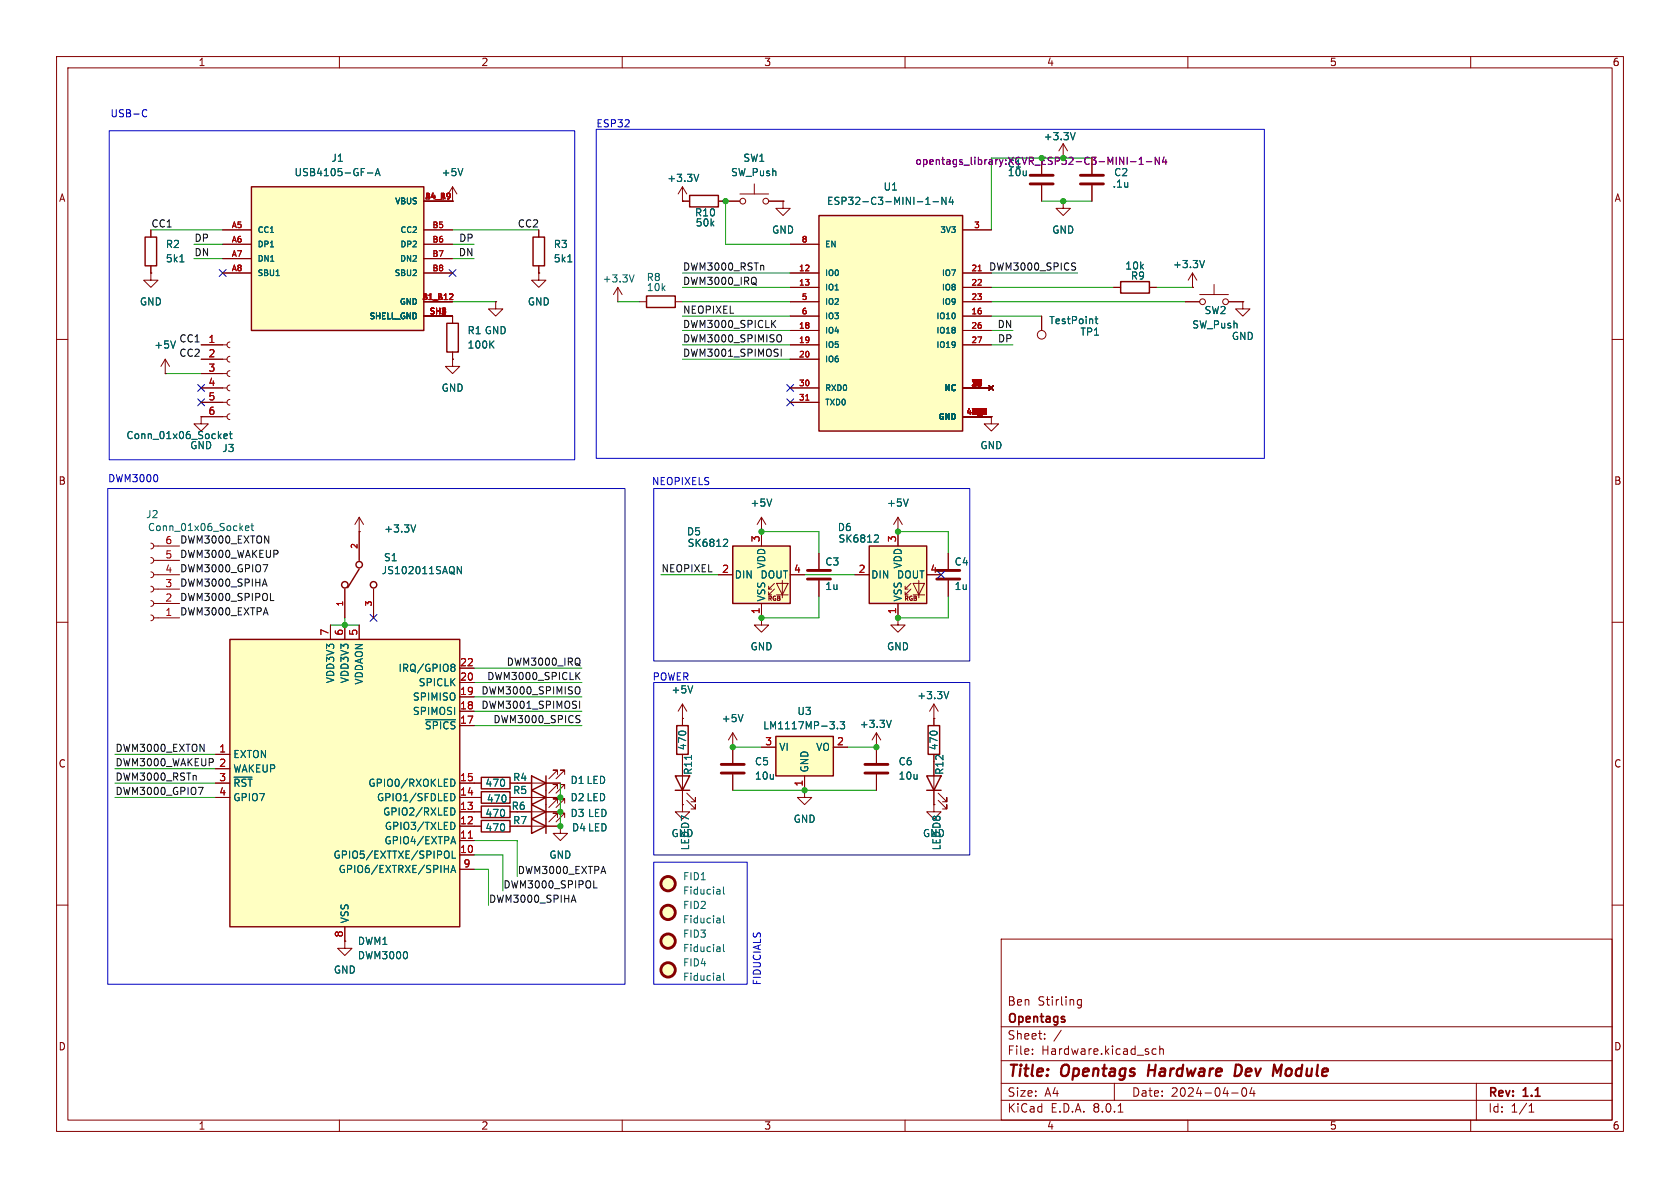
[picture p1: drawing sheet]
<svg xmlns="http://www.w3.org/2000/svg" width="297mm" height="210mm" viewBox="0 0 297 210" stroke-linecap="round" stroke-linejoin="round" font-family="sans-serif">
<g fill="none" stroke="#840000" stroke-width=".18">
<path d="M10 10h277v190h-277zM12 12h273v186h-273zM60 10v2M110 10v2M160 10v2M210 10v2M260 10v2M193 27.9v2.8M193 32.8v2.8M10 60h2M26.7 48.3v1.2h1.2l-1.2 1.3-1.3-1.3h1.3M26.7 48.3h.1"/>
<path d="M184.1 55.9v2.5M196.8 50.8h1.3M203.2 50.8h1.3M210.8 50.8h.1M210.8 48.3l-.7 1.2M210.8 48.3v2.5M210.8 48.3l.8 1.2M219.7 53.3v1.3h1.3l-1.3 1.3-1.3-1.3h1.3M219.7 53.3h.1M285 60h2M10 110h2M285 110h2"/>
<path d="M91.4 138.4h7.7M98.6 136.9v-.8h-.8h.8l-1.6 1.6M98.6 139.4v-.7h-.8h.8l-1.6 1.5M99.8 136.9v-.8h-.7h.7l-1.5 1.6M99.8 139.4v-.7h-.7h.7l-1.5 1.5M120.6 127v1.3M120.6 133.4v1.2M120.6 137.2v5M129.5 132.1v2.8M129.5 136.9v2.8M10 160h2M91.4 143.5h7.7"/>
<path d="M91.4 141h7.7M91.4 146.1h7.7M98.6 142v-.8h-.8h.8l-1.6 1.5M98.6 144.5v-.7h-.8h.8l-1.6 1.5M99.8 142v-.8h-.7h.7l-1.5 1.5M99.8 144.5v-.7h-.7h.7l-1.5 1.5M121.4 141.5l1.5 1.5v-.8v.8h-.7M121.4 140.2l1.5 1.5v-.7v.7h-.7M285 160h2M177 166h108v32h-108zM191.2 176.7v1.2l-.3 .3-.4-.1M191.2 176.8l-.5-.1-.2 .3v.4l.1 .2h.6"/>
<path d="M60 198v2M110 198v2M160 198v2M177 194.5h108M177 191.5h108M177 187.5h108M177 181.5h108M182.5 186.3v.1M182.5 185.5v.1M184.7 183.6v.1M184.7 182.8v.1M187.6 182.1l-1.3 2"/>
<path d="M197 191.5v3M197.7 196.6h.8M204.4 185.5l-.4-.1-.3 .3v.4l.1 .2h.6M205 185.5l.2-.1 .4 .1 .1 .9M205 184.9v1.5M210 198v2M217.7 193.2h1.2M219.7 192.4l.2-.1a.81 .81 0 0 1 .6 .6 .81 .81 0 0 1-.3 .8l-.2 .1a.81 .81 0 0 1-.3-1.4zM221.3 192.2l-.3 1.1h.9M221.7 192.8v1M260 198v2M261 191.5v6.5"/>
<path d="M270.3 196.6h.9M270.3 195.5l.4-.4v1.5"/>
<circle cx="184.1" cy="59.2" r=".76"/>
</g>
<path d="M203.2 188.2l-.3 2M219.3 188.3l-.8-.1-.2 2h.4l.5-.3M225.8 189.6l.8-1.4-.3 2" fill="none" stroke="#840000" stroke-width=".4"/>
<path d="M193.6 56.4h.5M193.8 56v1l.3 .2M212.9 46l-.4 1.3M122.2 133.5v.8" fill="none" stroke="#006464" stroke-width=".18"/>
<path d="M198.1 49.8h5.1v2h-5.1zM94 137.2l2.5 1.2-2.5 1.3zM94 139.7l2.5 1.3-2.5 1.2zM96.5 137.2v10.1M119.4 137.2h2.5l-1.3 2.5zM119.4 139.7h2.5M119.6 128.3h2.1v5.1h-2.1zM94 142.2l2.5 1.3-2.5 1.3zM94 144.8l2.5 1.3-2.5 1.2z" fill="none" stroke="#840000" stroke-width=".25"/>
<path d="M191 32.5h4.1M191 31h4.1M127.5 136.7h4.1M127.5 135.1h4.1" fill="none" stroke="#840000" stroke-width=".51"/>
<path d="M144.8 38.1h25.4v38.1h-25.4z" fill="#ffffc2"/>
<path d="M121.9 34.5h5.1v2.1h-5.1zM144.8 38.1h25.4v38.1h-25.4zM114.3 52.3h5.1v2.1h-5.1zM85.1 137.4h5.1v2h-5.1zM85.1 140h5.1v2h-5.1zM163.8 137.2h2.6l-1.3 2.5zM163.8 139.7h2.6M164.1 128.3h2v5.1h-2zM85.1 142.5h5.1v2h-5.1z" fill="none" stroke="#840000" stroke-width=".25"/>
<g fill="none" stroke="#840000" stroke-width=".18">
<path d="M120.6 35.6h.1M120.6 35.6h1.3M120.6 33l-.7 1.3M120.6 33v2.6M120.6 33l.8 1.3M127 35.6h3.8M130.8 34.3h5.1M133.3 32.5v1.8M135.9 35.6h2.5M188 25.4l-.8 1.3M188 25.4v2.5M188 25.4l.7 1.3"/>
<path d="M109.2 53.3h.1M109.2 50.8l-.7 1.3M109.2 50.8v2.5M109.2 50.8l.8 1.3M113 53.3h1.3M119.4 53.3h1.2M139.7 48.3h5.1M139.7 50.8h5.1M139.7 55.9h5.1M139.7 58.4h5.1M139.7 53.3h5.1M139.7 43.2h5.1"/>
<path d="M170.2 48.3h5.1M170.2 50.8h5.1M170.2 55.9h5.1M170.2 58.4h5.1M170.2 53.3h5.1M170.2 40.6h5.1M139.7 68.6h5.1M139.7 61h5.1M139.7 63.5h5.1M139.7 71.1h5.1M170.2 73.7h5.1M170.2 68.6h5.1"/>
<path d="M170.2 61h5.1M174.9 68.2l.7 .8M175.3 73.7v1.2h1.2l-1.2 1.3-1.3-1.3h1.3M175.3 73.7h.1M175.6 68.2l-.7 .8M134.6 94h.1M134.6 91.4l-.7 1.3M134.6 91.4v2.6M134.6 91.4l.8 1.3M144.8 97.8v2.8M134.6 109.2v1.3h1.3l-1.3 1.3-1.3-1.3h1.3M134.6 109.2h.1"/>
<path d="M144.8 102.6v2.8M83.8 138.4h1.3M120.6 127h.1M120.6 124.5v2.5M120.6 124.5l-.7 1.2M120.6 124.5l.8 1.2M129.5 132.1h.1M129.5 129.5l-.7 1.3M129.5 129.5v2.6M129.5 129.5l.8 1.3M154.9 132.1h.1M154.9 129.5v5.4"/>
<path d="M154.9 136.9v2.8M154.9 129.5l-.7 1.3M154.9 129.5l.8 1.3M165.1 127h.1M165.1 124.5l-.8 1.2M165.1 124.5v3.8M165.1 137.2v5M165.1 124.5l.8 1.2M83.8 141h1.3M83.8 143.5h1.3M165.1 142.2v1.3h1.3l-1.3 1.3-1.3-1.3h1.3M165.1 142.2h.1"/>
<path d="M165.9 141.5l1.5 1.5v-.8v.8h-.8M165.9 140.2l1.5 1.5v-.7v.7h-.8"/>
<circle cx="131.3" cy="35.6" r=".51"/>
<circle cx="135.4" cy="35.6" r=".51"/>
</g>
<path d="M172.9 47.9h.6M142.4 70.7h.6M173.7 73.3h.7M173.7 72.3h.7l-.4 1M173.8 72.9h.6M174.3 72.4v.8M174.3 72.7l.1 .2M174.4 72.5l-.1 .2M174.4 72.3l-.4 .3M174.4 72.5l-.1 .1M174.4 72.8l-.1 .2M174.4 72.7l-.1 .1" fill="none" stroke="#a90000" stroke-width=".18"/>
<g fill="none" stroke="#006464" stroke-width=".18">
<path d="M123.5 30.8l-.4 1.3M163.7 36.1h.7M163.7 35.2l.3-.3v1.2M164.9 35.7h1M167.2 34.9v1.2l-.7-1.2v1.2M168.1 34.8l-.3 .9h.8M168.4 35.3v.8M190.1 23.4l-.4 1.3M112.1 48.6l-.4 1.3M136.4 88.2l-.4 1.3M122.5 121.2l-.5 1.3M131.4 126.3l-.5 1.3"/>
<path d="M157.6 127.3l-.5 1.3M167.7 122.2l-.4 1.3M127.2 157.3l.1 .8M127.3 158l-.1 .1M127.3 157.5l-.1 .1M127.9 156.8v1.1l.2 .2M127.2 162.4l.1 .7M127.2 167.4l.1 .8M127.2 172.5l.1 .8M127.3 168.2h-.1M127.3 167.7h-.1M127.3 163.1h-.1"/>
<path d="M127.3 162.6l-.1 .1M127.3 173.2l-.1 .1M127.3 172.8h-.1M127.9 161.9v1.1l.2 .1M127.9 166.9v1.1l.2 .2M127.9 172v1.1l.2 .2"/>
</g>
<path d="M199.3 27.8v1.3M199.9 28.6h.9M201.4 29.1h.7M201.4 28.2l.3-.4v1.3M202.7 28.6h.9M205 27.8v1.3l-.8-1.3v1.3M205.8 27.7l-.3 .9h.8M206.1 28.2v.9" fill="none" stroke="#840084" stroke-width=".18"/>
<g fill="#ffffc2" stroke="#ffffc2" stroke-width=".18">
<circle cx="118.1" cy="156.2" r="1.27"/>
<circle cx="118.1" cy="166.4" r="1.27"/>
<circle cx="118.1" cy="161.3" r="1.27"/>
<circle cx="118.1" cy="171.4" r="1.27"/>
</g>
<g fill="none" stroke="#840000" stroke-width=".51">
<path d="M142.7 100.8h4.1M142.7 102.4h4.1M152.9 136.7h4.1M152.9 135.1h4.1"/>
<circle cx="118.1" cy="156.2" r="1.27"/>
<circle cx="118.1" cy="161.3" r="1.27"/>
<circle cx="118.1" cy="166.4" r="1.27"/>
<circle cx="118.1" cy="171.4" r="1.27"/>
</g>
<path d="M129.5 96.5h10.2v10.2h-10.2z" fill="#ffffc2"/>
<g fill="none" stroke="#840000" stroke-width=".18">
<path d="M134.6 94v2.5M158.7 94h.1M158.7 91.4l-.7 1.3M158.7 91.4v2.6M158.7 91.4l.8 1.3M127 101.6h2.5M134.6 106.7v2.5M135.9 105.2h.5M135.9 104.1h.5M136.9 104.1l-1 1.1v-.6M136.9 103.1l-1 1v-.5M137.3 103.1h2l-1 2.1z"/>
<path d="M137.3 105.2h2M138.3 102.6v3.1M139.7 101.6h2.5M158.7 109.2v1.3h1.3l-1.3 1.3-1.2-1.3h1.2M158.7 109.2h.1"/>
</g>
<path d="M129.5 96.5h10.2v10.2h-10.2z" fill="none" stroke="#840000" stroke-width=".25"/>
<path d="M128.1 95.3l.4 .1 .1 .3-.7 .9h.7M160.6 88.2l-.5 1.3" fill="none" stroke="#006464" stroke-width=".18"/>
<path d="M153.7 96.5h10.1v10.2h-10.1z" fill="#ffffc2"/>
<g fill="none" stroke="#840000" stroke-width=".18">
<path d="M138.4 35.6v1.2h1.3l-1.3 1.3-1.2-1.3h1.2M138.4 35.6h.1M158.7 94v2.5M167.6 97.8v2.8M151.1 101.6h2.6M158.7 106.7v2.5M160 105.2h.5M160 104.1h.5M161 104.1l-1 1.1v-.6M161 103.1l-1 1v-.5M161.4 103.1h2l-1 2.1zM161.4 105.2h2"/>
<path d="M162.4 102.6v3.1M163.8 101.6h2.6M167.6 102.6v2.8M142.2 139.7v1.3h1.3l-1.3 1.2-1.2-1.2h1.2M142.2 139.7h.1"/>
</g>
<path d="M153.7 96.5h10.1v10.2h-10.1z" fill="none" stroke="#840000" stroke-width=".25"/>
<path d="M154.8 94.6h.4l.1 .3-.8 .9h.8" fill="none" stroke="#006464" stroke-width=".18"/>
<path d="M165.6 100.8h4.1M165.6 102.4h4.1" fill="none" stroke="#840000" stroke-width=".51"/>
<path d="M137.2 130.2h10.1v7h-10.1z" fill="#ffffc2"/>
<path d="M137.2 130.2h10.1v7h-10.1zM85.1 145h5.1v2.1h-5.1z" fill="none" stroke="#840000" stroke-width=".25"/>
<g fill="none" stroke="#840000" stroke-width=".18">
<path d="M184.1 27.9v2.8M184.1 32.8v2.8M188 35.6v1.2h1.2l-1.2 1.3-1.3-1.3h1.3M188 35.6h.1M134.6 132.1h2.6M142.2 137.2v2.5M147.3 132.1h2.6M83.8 146.1h1.3M99.1 146.1v1.2h1.2l-1.2 1.3-1.3-1.3h1.3M99.1 146.1h.1M120.6 142.2v1.3h1.3l-1.3 1.3-1.2-1.3h1.2M120.6 142.2h.1"/>
<path d="M61 166.4v1.2h1.2l-1.2 1.3-1.3-1.3h1.3M61 166.4h.1"/>
</g>
<path d="M146.7 127.6h.8l-.4 .5M147.4 128.2v.5M148 128.7v.1M148.5 127.6h.8l-.4 .5 .4 .1v.5l-.2 .1-.6-.1" fill="none" stroke="#006464" stroke-width=".18"/>
<path d="M182.1 32.5h4.1M182.1 31h4.1" fill="none" stroke="#840000" stroke-width=".51"/>
<path d="M40.6 113h40.7v50.8h-40.7z" fill="#ffffc2"/>
<path d="M25.7 41.9h2v5.1h-2zM79 57.2h2v5h-2zM94.2 41.9h2.1v5.1h-2.1zM40.6 113h40.7v50.8h-40.7z" fill="none" stroke="#840000" stroke-width=".25"/>
<g fill="none" stroke="#840000" stroke-width=".18">
<path d="M80 35.6h.1M80 33l-.8 1.3M80 33v2.6M80 33l.8 1.3M26.7 40.6v1.3M26.7 47v1.3M80 55.9v1.3M87.6 53.3v1.3h1.3l-1.3 1.3-1.2-1.3h1.2M87.6 53.3h.1M95.2 48.3v1.2h1.3l-1.3 1.3-1.2-1.3h1.2M95.2 48.3h.1M95.2 40.6v1.3"/>
<path d="M95.2 47v1.3M209.5 53.3h2.6M212.1 52.1h5.1M214.6 50.3v1.8M217.2 53.3h2.5M29.2 66h.1M29.2 63.5l-.8 1.3M29.2 63.5v2.5M29.2 63.5l.8 1.3M35.6 73.7h4.5M35.6 71.1h4.5M35.6 68.6h4.5"/>
<path d="M35.6 66h4.5M35.6 63.5h4.5M35.6 61h4.5M40.6 73.2l-.3 .1-.2 .4 .2 .3 .3 .2M40.6 70.6l-.3 .2-.2 .3 .2 .4 .3 .1M40.6 68.1l-.3 .1-.2 .4 .2 .3 .3 .2M40.6 65.5l-.3 .2-.2 .3 .2 .4 .3 .1M40.6 63l-.3 .1-.2 .4 .2 .4 .3 .1M40.6 60.5l-.3 .1-.2 .4 .2 .3 .3 .2M80 63.5v1.3h1.3l-1.3 1.2-1.3-1.2h1.3M80 63.5h.1M80 62.2v1.3"/>
<path d="M58.4 110.5v2.5M61 110.5v2.5M63.5 110.5v2.5M81.3 118.1h2.5M38.1 133.4h2.5M38.1 138.4h2.5M38.1 135.9h2.5M81.3 138.4h2.5M81.3 128.3h2.5M81.3 125.7h2.5M81.3 123.2h2.5M81.3 120.7h2.5"/>
<path d="M38.1 141h2.5M81.3 151.1h2.5M81.3 148.6h2.5M81.3 146.1h2.5M81.3 143.5h2.5M81.3 141h2.5M81.3 153.7h2.5M61 163.8v2.6"/>
<circle cx="212.6" cy="53.3" r=".51"/>
<circle cx="216.7" cy="53.3" r=".51"/>
</g>
<g fill="none" stroke="#006464" stroke-width=".18">
<path d="M81.8 29.8l-.4 1.3M31.8 46.3h.7M100.4 46.3h.7M31 60.3l-.4 1.2M39.6 77.1l.6-.1-.1-.2-.3-.1-.2 .2v.6h.5M40.5 76.7h.5M40.7 76.3v1.1l.3 .1M86.8 60.8l.5 .7M87.3 60.3l-.7 .7M79.8 117.5l.4-.1 .2 .1v.2l-.2 .3M79.8 117.9l.1 .1M79.9 118h.3"/>
<path d="M79.9 118h-.1M80.2 118l.2 .2v.4l-.2 .1-.4-.1M41.4 137.4h3.2M75.2 127.2h5.3M79.7 137.7a.64 .64 0 0 1 .7 .7 .64 .64 0 0 1-.7 .6M78.6 153.6h.7M79.1 150.4l.1 .1a.81 .81 0 0 1-.1 1.2M79.3 153v1.2M79.7 140.3a.64 .64 0 0 1 .7 .6 .64 .64 0 0 1-.7 .6M79.7 142.8a.64 .64 0 0 1 .7 .7 .64 .64 0 0 1-.7 .6M79.7 154.2l.4-1.2 .5 1.2M79.8 148.8h.6"/>
<path d="M79.8 153.9h.6M79.9 150.4v1.3h.7M80 145.4a.68 .68 0 0 1 .4 .6 .68 .68 0 0 1-.4 .6M80.1 147.9l.5 1.3"/>
</g>
<path d="M82.8 148.2h.7" fill="none" stroke="#a90000" stroke-width=".18"/>
<path d="M44.4 33h30.5v25.4h-30.5z" fill="#ffffc2"/>
<g fill="none" stroke="#840000" stroke-width=".25">
<path d="M44.4 33h30.5v25.4h-30.5zM63.5 100.6l-2 3.3"/>
<circle cx="63.5" cy="99.8" r=".57"/>
<circle cx="61" cy="103.4" r=".57"/>
<circle cx="66" cy="103.4" r=".57"/>
</g>
<g fill="none" stroke="#840000" stroke-width=".18">
<path d="M74.9 35.6h5.1M80 35.6h.1M120.6 35.6h.1M120.6 35.6h1.3M127 35.6h3.8M135.9 35.6h2.5M138.4 35.6h.1M184.1 27.9v2.8M184.1 32.8v2.8M188 35.6h.1M193 27.9v2.8M193 32.8v2.8"/>
<path d="M26.7 48.3h.1M26.7 40.6v1.3M26.7 47v1.3M39.4 40.6h5M39.4 43.2h5M39.4 45.7h5M39.4 48.3h5M74.9 53.3h5.1M74.9 40.6h5.1M74.9 43.2h5.1M74.9 45.7h5.1M74.9 48.3h5.1"/>
<path d="M74.9 55.9h5.1v1.3M87.6 53.3h.1M95.2 48.3h.1M95.2 40.6v1.3M95.2 47v1.3M139.7 53.3h5.1M139.7 43.2h5.1M139.7 48.3h5.1M139.7 55.9h5.1M139.7 50.8h5.1M139.7 58.4h5.1M170.2 53.3h5.1"/>
<path d="M170.2 40.6h5.1M170.2 48.3h5.1M170.2 55.9h5.1M170.2 50.8h5.1M170.2 58.4h5.1M184.1 55.9v2.5M196.8 50.8h1.3M203.2 50.8h1.3M209.5 53.3h2.6M210.8 50.8h.1M217.2 53.3h2.5M219.7 53.3h.1"/>
<path d="M29.2 66h.1M35.6 73.7v1.2h1.2l-1.2 1.3-1.3-1.3h1.3M35.6 73.7h.1M35.6 61h3.8M35.6 63.5h3.8M35.6 66h3.8M35.6 68.6h3.8M35.6 71.1h3.8M35.6 73.7h3.8M80 63.5h.1M80 62.2v1.3M139.7 61h5.1"/>
<path d="M139.7 63.5h5.1M139.7 68.6h5.1M139.7 71.1h5.1M170.2 61h5.1M170.2 68.6h5.1M170.2 73.7h5.1M174.9 68.2l.7 .8M175.3 73.7h.1M175.6 68.2l-.7 .8M26.7 96l.3 .2 .2 .3-.2 .4-.3 .1M26.7 98.6l.3 .1 .2 .4-.2 .3-.3 .2M27.2 96.5h4.5"/>
<path d="M27.2 99.1h4.5M63.5 94h.1M63.5 91.4l-.8 1.3M63.5 91.4v7.7M63.5 91.4l.8 1.3M134.6 94h.1M134.6 94v2.5M144.8 97.8v2.8M158.7 94h.1M158.7 94v2.5M167.6 97.8v2.8M26.7 101.1l.3 .1 .2 .4-.2 .4-.3 .1"/>
<path d="M26.7 103.6l.3 .2 .2 .3-.2 .4-.3 .1M26.7 106.2l.3 .1 .2 .4-.2 .3-.3 .2M26.7 108.7l.3 .2 .2 .3-.2 .4-.3 .1M27.2 101.6h4.5M27.2 104.1h4.5M27.2 106.7h4.5M27.2 109.2h4.5M58.4 110.5v2.5M61 104.1v5.1M61 110.5v2.5M63.5 110.5v2.5M66 104.1v5.1"/>
<path d="M81.3 118.1h2.5M127 101.6h2.5M134.6 109.2h.1M134.6 106.7v2.5M139.7 101.6h2.5M144.8 102.6v2.8M151.1 101.6h2.6M158.7 109.2h.1M158.7 106.7v2.5M163.8 101.6h2.6M167.6 102.6v2.8M38.1 138.4h2.5"/>
<path d="M38.1 133.4h2.5M38.1 135.9h2.5M81.3 138.4h3.8M81.3 128.3h2.5M81.3 125.7h2.5M81.3 123.2h2.5M81.3 120.7h2.5M91.4 138.4h2.6M96.5 138.4h2.6M120.6 127h.1M120.6 127v1.3M120.6 133.4v1.2"/>
<path d="M120.6 139.7v2.5M129.5 132.1h.1M129.5 132.1v2.8M129.5 136.9v2.8M134.6 132.1h2.6M142.2 139.7h.1M142.2 137.2v2.5M147.3 132.1h2.6M154.9 132.1h.1M154.9 132.1v2.8M154.9 136.9v2.8M165.1 127h.1"/>
<path d="M165.1 127v1.3M165.1 139.7v2.5M38.1 141h2.5M81.3 143.5h3.8M81.3 141h3.8M81.3 146.1h3.8M81.3 151.1h2.5M81.3 148.6h2.5M81.3 153.7h2.5M91.4 143.5h2.6M91.4 141h2.6M91.4 146.1h2.6"/>
<path d="M96.5 143.5h2.6M96.5 141h2.6M96.5 146.1h2.6M99.1 146.1h.1M120.6 142.2h.1M165.1 142.2h.1M61 166.4h.1M61 163.8v2.6"/>
</g>
<g fill="none" stroke="#a90000" stroke-width=".18">
<path d="M79.4 53h.7M80 52v.4M172.9 47.9h.6M142.4 70.7h.6M173.7 73.3h.7M173.7 72.3h.7l-.4 1M173.8 72.9h.6M174.3 72.4v.8M174.3 72.7l.1 .2M174.4 72.5l-.1 .2M174.4 72.3l-.4 .3M174.4 72.5l-.1 .1"/>
<path d="M174.4 72.8l-.1 .2M174.4 72.7l-.1 .1M82.8 148.2h.7"/>
</g>
<g fill="none" stroke="#006464" stroke-width=".18">
<path d="M65 30.6h.9M66.3 31.1l.5-1.3 .4 1.3M66.5 30.7h.6M81.8 29.8l-.4 1.3M123.5 30.8l-.4 1.3M163.7 36.1h.7M163.7 35.2l.3-.3v1.2M164.9 35.7h1M167.2 34.9v1.2l-.7-1.2v1.2M168.1 34.8l-.3 .9h.8M168.4 35.3v.8M190.1 23.4l-.4 1.3"/>
<path d="M31.8 46.3h.7M48.8 48.7h.6M100.4 46.3h.7M193.6 56.4h.5M193.8 56v1l.3 .2M212.9 46l-.4 1.3M31 60.3l-.4 1.2M39.6 77.1l.6-.1-.1-.2-.3-.1-.2 .2v.6h.5M40.5 76.7h.5M40.7 76.3v1.1l.3 .1M86.8 60.8l.5 .7M87.3 60.3l-.7 .7"/>
<path d="M43.4 93.4l.6-.1-.1-.3h-.3l-.2 .1 .1 .6h.4M44.4 93h.4M44.5 92.5v1.1l.3 .2M73.5 92.8l-.4 1.3M128.1 95.3l.4 .1 .1 .3-.7 .9h.7M136.4 88.2l-.4 1.3M154.8 94.6h.4l.1 .3-.8 .9h.8M160.6 88.2l-.5 1.3M79.8 117.5l.4-.1 .2 .1v.2l-.2 .3M79.8 117.9l.1 .1M79.9 118h.3M79.9 118h-.1"/>
<path d="M80.2 118l.2 .2v.4l-.2 .1-.4-.1M81.6 100.1v1.3l-.8-1.3v1.3M41.4 137.4h3.2M75.2 127.2h5.3M79.7 137.7a.64 .64 0 0 1 .7 .7 .64 .64 0 0 1-.7 .6M122.2 133.5v.8M122.5 121.2l-.5 1.3M131.4 126.3l-.5 1.3M146.7 127.6h.8l-.4 .5M147.4 128.2v.5M148 128.7v.1M148.5 127.6h.8l-.4 .5 .4 .1v.5l-.2 .1-.6-.1"/>
<path d="M157.6 127.3l-.5 1.3M167.7 122.2l-.4 1.3M78.6 153.6h.7M79.1 150.4l.1 .1a.81 .81 0 0 1-.1 1.2M79.3 153v1.2M79.7 140.3a.64 .64 0 0 1 .7 .6 .64 .64 0 0 1-.7 .6M79.7 142.8a.64 .64 0 0 1 .7 .7 .64 .64 0 0 1-.7 .6M79.7 154.2l.4-1.2 .5 1.2M79.8 148.8h.6M79.8 153.9h.6M79.9 150.4v1.3h.7M80 145.4a.68 .68 0 0 1 .4 .6 .68 .68 0 0 1-.4 .6"/>
<path d="M80.1 147.9l.5 1.3"/>
</g>
<g fill="none" stroke="#0f0f0f" stroke-width=".18">
<path d="M133.6 50.3l.2 .1M133.6 49.2v.9M135 47v.7M136.6 57.2l.5 .7M137.1 56.6l-.7 .8M137.9 59.2h.1a.81 .81 0 0 1-.1 1.2M189.7 46.5h.5M189.9 47.1l.3 .3-.3 .3M138.1 61.7v1.3M46.5 99.8h.8l-.5 1.3M46.5 103.3h.6M46.8 102.4l.4 1.2"/>
<path d="M47.8 106.2h.6M102 119.4l.5 .7M102.5 116.5v.9M102.5 117.7h.1M102.5 118.9l-.7 .7M34.6 137.1l.1 .8M35.1 139.2h.8l-.5 1.3M102 126.5h.5M102.2 121.4l.1 .1a.81 .81 0 0 1-.1 1.2M102.3 127.2l.2 .2-.2 .4M102.5 123.9v1.3M101.1 159.1h.6"/>
<path d="M101.4 158.2l.4 1.3M105 157h.6"/>
</g>
<path d="M25.4 19.4h.3l.2 .1M19.3 23.1h82.3v58.2h-82.3zM25.9 20.5l-.2 .1h-.3M105.4 22.9h118.1v58.1h-118.1zM19 86.4h91.5v87.6h-91.5zM115.6 86.4h55.8v30.4h-55.8zM115.6 120.7h55.8v30.4h-55.8zM115.6 152.4h16.5v21.6h-16.5z" fill="none" stroke="#0000c2" stroke-width=".18"/>
<g fill="none" stroke="#009600" stroke-width=".18">
<path d="M128.3 35.6v7.6h11.4M184.1 35.6h8.9M193 27.9h-17.7v12.7M26.7 40.6h12.7M34.3 43.2h5.1M34.3 45.7h5.1M80 53.3h7.6M80 43.2h3.8M80 45.7h3.8M80 40.6h15.2M109.2 53.3h3.8M120.6 58.4h19.1"/>
<path d="M120.6 53.3h19.1M120.6 50.8h19.1M120.6 55.9h19.1M120.6 48.3h19.1M175.3 58.4h3.8M175.3 53.3h34.2M175.3 50.8h21.5M175.3 55.9h8.8M175.3 48.3h15.2M204.5 50.8h6.3M29.2 66h6.4M120.6 63.5h19.1"/>
<path d="M120.6 61h19.1M175.3 61h3.8M134.6 94h10.2v3.8M158.7 94h8.9v3.8M58.4 110.5h5.1M61 109.2v1.3M83.8 118.1h19.1M116.8 101.6h10.2M142.2 101.6h8.9M144.8 105.4v3.8h-10.2M167.6 105.4v3.8h-8.9M20.3 138.4h17.8"/>
<path d="M20.3 133.4h17.8M20.3 135.9h17.8M83.8 120.7h19.1M83.8 125.7h19.1M83.8 123.2h19.1M83.8 128.3h19.1M99.1 138.4v7.7M129.5 132.1h5.1M129.5 139.7h25.4M149.9 132.1h5M20.3 141h17.8M83.8 151.1h5.1v6.4"/>
<path d="M83.8 148.6h7.6v6.3M83.8 153.7h2.6v6.3"/>
</g>
<g fill="none" stroke="#000084" stroke-width=".18">
<path d="M38.8 47.7l1.2 1.2M40 47.7l-1.2 1.2M79.4 47.7l1.2 1.2M80.6 47.7l-1.2 1.2M35 70.5l1.2 1.2M35 68l1.2 1.2M36.2 70.5l-1.2 1.2M36.2 68l-1.2 1.2M139.1 68l1.2 1.2M139.1 70.5l1.2 1.2M140.3 68l-1.2 1.2M140.3 70.5l-1.2 1.2"/>
<path d="M65.4 108.6l1.2 1.2M66.6 108.6l-1.2 1.2M165.8 101l1.2 1.2M167 101l-1.2 1.2"/>
</g>
<path d="M199.3 27.8v1.3M199.9 28.6h.9M201.4 29.1h.7M201.4 28.2l.3-.4v1.3M202.7 28.6h.9M205 27.8v1.3l-.8-1.3v1.3M205.8 27.7l-.3 .9h.8M206.1 28.2v.9" fill="none" stroke="#840084" stroke-width=".18"/>
<g fill="#009600" stroke="#009600" stroke-width=".18">
<circle cx="129.5" cy="132.1" r=".46"/>
<circle cx="99.1" cy="141" r=".46"/>
<circle cx="142.2" cy="139.7" r=".46"/>
<circle cx="99.1" cy="146.1" r=".46"/>
<circle cx="99.1" cy="143.5" r=".46"/>
<circle cx="128.3" cy="35.6" r=".46"/>
<circle cx="61" cy="110.5" r=".46"/>
<circle cx="154.9" cy="132.1" r=".46"/>
<circle cx="158.7" cy="109.2" r=".46"/>
<circle cx="134.6" cy="109.2" r=".46"/>
<circle cx="158.7" cy="94" r=".46"/>
<circle cx="134.6" cy="94" r=".46"/>
<circle cx="188" cy="35.6" r=".46"/>
</g>
<g font-size="2.8" fill="#840000">
<text x="178" y="190.9">Title:</text>
<text x="187.7" y="190.9">Opentags</text>
<text x="203.8" y="190.9">Hardware</text>
<text x="219.9" y="190.9">Dev</text>
<text x="227.5" y="190.9">Module</text>
</g>
<g font-size="2.1" fill="#840000">
<text x="178" y="178">Ben</text>
<text x="183.4" y="178">Stirling</text>
<text x="178" y="184">Sheet:</text>
<text x="178" y="181.2">Opentags</text>
<text x="178" y="186.7">File:</text>
<text x="184.1" y="186.7">Hardware.kicad_sch</text>
<text x="178" y="196.9">KiCad</text>
<text x="178" y="194.1">Size:</text>
<text x="184.7" y="194.1">A4</text>
<text x="185.7" y="196.9">E.D.A.</text>
<text x="193.3" y="196.9">8.0.1</text>
<text x="200" y="194.1">Date:</text>
<text x="207" y="194.1">2024-04-04</text>
<text x="263" y="194.3">Rev:</text>
<text x="263" y="196.9">Id:</text>
<text x="267.1" y="196.9">1/1</text>
<text x="269.4" y="194.3">1.1</text>
</g>
<g font-size="1.8" fill="#840000">
<text x="35" y="11.9">1</text>
<text x="85" y="11.9">2</text>
<text x="135" y="11.9">3</text>
<text x="185" y="11.9">4</text>
<text x="235" y="11.9">5</text>
<text x="285" y="11.9">6</text>
<text x="10.3" y="35.9">A</text>
<text x="285.3" y="35.9">A</text>
<text x="10.3" y="85.9">B</text>
<text x="285.3" y="85.9">B</text>
<text x="10.3" y="135.9">C</text>
<text x="167" y="137.1" transform="rotate(-90 167 137.1)">R12</text>
<text x="285.3" y="135.9">C</text>
<text x="90.4" y="143.4">R6</text>
<text x="90.6" y="138.3">R4</text>
<text x="90.6" y="140.6">R5</text>
<text x="90.6" y="145.9">R7</text>
<text x="10.3" y="185.9">D</text>
<text x="285.3" y="185.9">D</text>
<text x="35" y="199.9">1</text>
<text x="85" y="199.9">2</text>
<text x="135" y="199.9">3</text>
<text x="185" y="199.9">4</text>
<text x="235" y="199.9">5</text>
<text x="285" y="199.9">6</text>
</g>
<g font-size="1.8" fill="#0000c2">
<text x="19.4" y="20.9">USB-C</text>
<text x="105.3" y="22.7">ESP32</text>
<text x="19" y="85.4">DWM3000</text>
<text x="115.2" y="86">NEOPIXELS</text>
<text x="115.3" y="120.5">POWER</text>
<text x="134.7" y="174.3" transform="rotate(-90 134.7 174.3)">FIDUCIALS</text>
</g>
<g font-size="1.8" fill="#006464">
<text x="58.5" y="28.8">J1</text>
<text x="131.3" y="28.8">SW1</text>
<text x="184.4" y="25">+3.3V</text>
<text x="52" y="31.3">USB4105-GF-A</text>
<text x="78" y="31.3">+5V</text>
<text x="117.9" y="32.4">+3.3V</text>
<text x="129.1" y="31.3">SW_Push</text>
<text x="156.1" y="33.9">U1</text>
<text x="178.1" y="31.3">10u</text>
<text x="196.6" y="33.4">.1u</text>
<text x="196.9" y="31.3">C2</text>
<text x="122.8" y="38.5">R10</text>
<text x="122.9" y="40.2">50k</text>
<text x="136.4" y="41.5">GND</text>
<text x="146.1" y="36.4">ESP32-C3-MINI-1-N4</text>
<text x="185.9" y="41.5">GND</text>
<text x="29.2" y="44">R2</text>
<text x="29.2" y="46.6">5k1</text>
<text x="97.8" y="44">R3</text>
<text x="97.8" y="46.6">5k1</text>
<text x="198.8" y="47.9">10k</text>
<text x="207.3" y="47.6">+3.3V</text>
<text x="106.4" y="50.1">+3.3V</text>
<text x="114.2" y="49.9">R8</text>
<text x="114.3" y="51.7">10k</text>
<text x="199.8" y="49.6">R9</text>
<text x="24.6" y="54.2">GND</text>
<text x="82.6" y="59.3">R1 GND</text>
<text x="93.2" y="54.2">GND</text>
<text x="185.4" y="57.5">TestPoint</text>
<text x="190.9" y="59.5">TP1</text>
<text x="210.7" y="58.3">SW_Push</text>
<text x="212.8" y="55.7">SW2</text>
<text x="27.2" y="61.8">+5V</text>
<text x="82.6" y="61.8">100K</text>
<text x="217.7" y="60.3">GND</text>
<text x="78" y="69.4">GND</text>
<text x="22.2" y="77.8">Conn_01x06_Socket</text>
<text x="33.5" y="79.6">GND</text>
<text x="39.2" y="80.1">J3</text>
<text x="173.2" y="79.6">GND</text>
<text x="132.6" y="89.8">+5V</text>
<text x="156.7" y="89.8">+5V</text>
<text x="25.7" y="91.8">J2</text>
<text x="26.1" y="94.1">Conn_01x06_Socket</text>
<text x="67.8" y="94.3">+3.3V</text>
<text x="121.3" y="94.8">D5</text>
<text x="148" y="94.1">D6</text>
<text x="67.4" y="101.7">JS102011SAQN</text>
<text x="67.8" y="99.4">S1</text>
<text x="121.5" y="96.9">SK6812</text>
<text x="135.5" y="100.6" transform="rotate(-90 135.5 100.6)">VDD</text>
<text x="145.8" y="100.2">C3</text>
<text x="148.1" y="96.1">SK6812</text>
<text x="159.6" y="100.6" transform="rotate(-90 159.6 100.6)">VDD</text>
<text x="168.7" y="100.2">C4</text>
<text x="129.8" y="102.5">DIN</text>
<text x="134.3" y="102.5">DOUT</text>
<text x="135.5" y="106.4" transform="rotate(-90 135.5 106.4)">VSS</text>
<text x="145.8" y="104.5">1u</text>
<text x="153.9" y="102.5">DIN</text>
<text x="158.5" y="102.5">DOUT</text>
<text x="159.6" y="106.4" transform="rotate(-90 159.6 106.4)">VSS</text>
<text x="168.7" y="104.5">1u</text>
<text x="70.3" y="119">IRQ/GPIO8</text>
<text x="132.6" y="115.2">GND</text>
<text x="156.7" y="115.2">GND</text>
<text x="59.3" y="120.9" transform="rotate(-90 59.3 120.9)">VDD3V3</text>
<text x="61.8" y="120.9" transform="rotate(-90 61.8 120.9)">VDD3V3</text>
<text x="64.4" y="121.1" transform="rotate(-90 64.4 121.1)">VDDAON</text>
<text x="72.9" y="124.1">SPIMISO</text>
<text x="73.9" y="121.5">SPICLK</text>
<text x="118.6" y="122.8">+5V</text>
<text x="162.1" y="123.8">+3.3V</text>
<text x="72.9" y="126.6">SPIMOSI</text>
<text x="75" y="129.1">~{SPICS}</text>
<text x="127.5" y="127.9">+5V</text>
<text x="134.8" y="129.1">LM1117MP-3.3</text>
<text x="140.9" y="126.6">U3</text>
<text x="151.9" y="128.9">+3.3V</text>
<text x="41.1" y="134.2">EXTON</text>
<text x="41.1" y="136.8">WAKEUP</text>
<text x="121.5" y="132.7" transform="rotate(-90 121.5 132.7)">470</text>
<text x="122.5" y="137.1" transform="rotate(-90 122.5 137.1)">R11</text>
<text x="133.4" y="135.5">C5</text>
<text x="137.7" y="132.9">VI</text>
<text x="143.1" y="136.7" transform="rotate(-90 143.1 136.7)">GND</text>
<text x="144.2" y="132.9">VO</text>
<text x="158.8" y="135.5">C6</text>
<text x="166" y="132.7" transform="rotate(-90 166 132.7)">470</text>
<text x="41.1" y="139.3">~{RST}</text>
<text x="41.1" y="141.8">GPIO7</text>
<text x="65" y="139.3">GPIO0/RXOKLED</text>
<text x="66.5" y="141.8">GPIO1/SFDLED</text>
<text x="85.7" y="139.3">470</text>
<text x="86" y="142.1">470</text>
<text x="100.8" y="138.8">D1 LED</text>
<text x="100.8" y="141.8">D2 LED</text>
<text x="133.4" y="138">10u</text>
<text x="158.8" y="138">10u</text>
<text x="67.6" y="144.4">GPIO2/RXLED</text>
<text x="67.9" y="149.5">GPIO4/EXTPA</text>
<text x="67.9" y="146.9">GPIO3/TXLED</text>
<text x="85.7" y="144.6">470</text>
<text x="85.7" y="147.2">470</text>
<text x="100.8" y="144.6">D3 LED</text>
<text x="101" y="147.2">D4 LED</text>
<text x="118.6" y="148.2">GND</text>
<text x="140.2" y="145.6">GND</text>
<text x="163.1" y="148.2">GND</text>
<text x="58.9" y="152">GPIO5/EXTTXE/SPIPOL</text>
<text x="59.8" y="154.5">GPIO6/EXTRXE/SPIHA</text>
<text x="97" y="152">GND</text>
<text x="120.7" y="155.8">FID1</text>
<text x="122" y="150.4" transform="rotate(-90 122 150.4)">LED D7</text>
<text x="166.5" y="150.4" transform="rotate(-90 166.5 150.4)">LED D8</text>
<text x="120.7" y="160.9">FID2</text>
<text x="120.7" y="158.3">Fiducial</text>
<text x="61.8" y="163.3" transform="rotate(-90 61.8 163.3)">VSS</text>
<text x="63.2" y="167.2">DWM1</text>
<text x="120.7" y="166">FID3</text>
<text x="120.7" y="163.4">Fiducial</text>
<text x="58.9" y="172.3">GND</text>
<text x="63.2" y="169.8">DWM3000</text>
<text x="120.7" y="171">FID4</text>
<text x="120.7" y="168.5">Fiducial</text>
<text x="120.7" y="173.6">Fiducial</text>
</g>
<text font-size="1.8" fill="#009600" x="161.7" y="29.3">opentags_library:XCVR_ESP32-C3-MINI-1-N4</text>
<text font-size="1.8" fill="#840084" x="178.1" y="29.8">C1</text>
<g font-size="1.8" fill="#0f0f0f">
<text x="26.7" y="40.3">CC1</text>
<text x="91.4" y="40.3">CC2</text>
<text x="34.3" y="42.8">DP</text>
<text x="34.3" y="45.4">DN</text>
<text x="81" y="45.4">DN</text>
<text x="81.1" y="42.8">DP</text>
<text x="120.6" y="47.9">DWM3000_RSTn</text>
<text x="174.8" y="47.9">DWM3000_SPICS</text>
<text x="120.6" y="50.5">DWM3000_IRQ</text>
<text x="120.6" y="55.5">NEOPIXEL</text>
<text x="120.6" y="58.1">DWM3000_SPICLK</text>
<text x="176.3" y="58.1">DN</text>
<text x="31.6" y="63.2">CC2</text>
<text x="31.6" y="60.6">CC1</text>
<text x="120.6" y="63.2">DWM3001_SPIMOSI</text>
<text x="120.6" y="60.6">DWM3000_SPIMISO</text>
<text x="176.3" y="60.6">DP</text>
<text x="31.7" y="98.7">DWM3000_WAKEUP</text>
<text x="31.7" y="101.3">DWM3000_GPIO7</text>
<text x="31.7" y="96.2">DWM3000_EXTON</text>
<text x="116.8" y="101.3">NEOPIXEL</text>
<text x="31.7" y="106.3">DWM3000_SPIPOL</text>
<text x="31.7" y="103.8">DWM3000_SPIHA</text>
<text x="31.7" y="108.9">DWM3000_EXTPA</text>
<text x="89.5" y="117.8">DWM3000_IRQ</text>
<text x="85" y="122.8">DWM3000_SPIMISO</text>
<text x="85" y="125.4">DWM3001_SPIMOSI</text>
<text x="86" y="120.3">DWM3000_SPICLK</text>
<text x="87.1" y="127.9">DWM3000_SPICS</text>
<text x="20.3" y="135.5">DWM3000_WAKEUP</text>
<text x="20.3" y="133">DWM3000_EXTON</text>
<text x="20.3" y="138.1">DWM3000_RSTn</text>
<text x="20.3" y="140.6">DWM3000_GPIO7</text>
<text x="91.4" y="154.6">DWM3000_EXTPA</text>
<text x="86.4" y="159.7">DWM3000_SPIHA</text>
<text x="88.9" y="157.1">DWM3000_SPIPOL</text>
</g>
<g font-size="1.8" fill="#a90000">
<text x="36.8" y="60.7">1</text>
<text x="36.8" y="63.2">2</text>
<text x="36.8" y="65.8">3</text>
<text x="36.8" y="68.3">4</text>
<text x="36.8" y="70.9">5</text>
<text x="36.8" y="73.4">6</text>
<text x="134.4" y="96" transform="rotate(-90 134.4 96)">3</text>
<text x="158.5" y="96" transform="rotate(-90 158.5 96)">3</text>
<text x="29.1" y="101.3">4</text>
<text x="29.1" y="98.8">5</text>
<text x="29.1" y="96.3">6</text>
<text x="127.6" y="101.3">2</text>
<text x="140.3" y="101.3">4</text>
<text x="151.7" y="101.3">2</text>
<text x="164.4" y="101.3">4</text>
<text x="29.1" y="106.4">2</text>
<text x="29.1" y="103.9">3</text>
<text x="29.1" y="109">1</text>
<text x="58.2" y="112.5" transform="rotate(-90 58.2 112.5)">7</text>
<text x="60.7" y="112.5" transform="rotate(-90 60.7 112.5)">6</text>
<text x="63.2" y="112.5" transform="rotate(-90 63.2 112.5)">5</text>
<text x="134.4" y="108.7" transform="rotate(-90 134.4 108.7)">1</text>
<text x="158.5" y="108.7" transform="rotate(-90 158.5 108.7)">1</text>
<text x="81.2" y="117.9">22</text>
<text x="81.2" y="125.5">18</text>
<text x="81.2" y="122.9">19</text>
<text x="81.2" y="120.4">20</text>
<text x="81.2" y="128">17</text>
<text x="135.2" y="131.8">3</text>
<text x="147.9" y="131.8">2</text>
<text x="38.7" y="133.1">1</text>
<text x="38.7" y="135.6">2</text>
<text x="38.7" y="138.2">3</text>
<text x="38.7" y="140.7">4</text>
<text x="81.2" y="143.3">13</text>
<text x="81.2" y="140.7">14</text>
<text x="81.2" y="138.2">15</text>
<text x="142" y="139.1" transform="rotate(-90 142 139.1)">1</text>
<text x="81.2" y="148.3">11</text>
<text x="81.2" y="145.8">12</text>
<text x="81.2" y="150.9">10</text>
<text x="81.8" y="153.4">9</text>
<text x="60.7" y="165.8" transform="rotate(-90 60.7 165.8)">8</text>
</g>
<g font-size="1.4" fill="#a90000">
<text x="75" y="35.3">B4_A9</text>
<text x="40.9" y="40.4">A5</text>
<text x="76.4" y="40.4">B5</text>
<text x="172.1" y="40.4">3</text>
<text x="40.9" y="42.9">A6</text>
<text x="40.9" y="45.5">A7</text>
<text x="76.4" y="42.9">B6</text>
<text x="76.4" y="45.5">B7</text>
<text x="141.6" y="42.9">8</text>
<text x="40.9" y="48">A8</text>
<text x="74.6" y="53.1">B1_A12</text>
<text x="76.4" y="48">B8</text>
<text x="141.1" y="48">12</text>
<text x="141.1" y="50.5">13</text>
<text x="141.6" y="53.1">5</text>
<text x="171.6" y="48">21</text>
<text x="171.6" y="50.5">22</text>
<text x="171.6" y="53.1">23</text>
<text x="75.8" y="55.6">SH1</text>
<text x="77.8" y="55.6">2</text>
<text x="141.1" y="58.2">18</text>
<text x="141.6" y="55.6">6</text>
<text x="171.6" y="55.6">16</text>
<text x="171.6" y="58.2">26</text>
<text x="141.1" y="60.7">19</text>
<text x="141.1" y="63.2">20</text>
<text x="171.6" y="60.7">27</text>
<text x="141.1" y="68.3">30</text>
<text x="141.1" y="70.9">31</text>
<text x="172.1" y="68.3">75</text>
<text x="172.4" y="68.3">5</text>
<text x="170.8" y="73.4">49_1</text>
<text x="171.6" y="73.4">11</text>
<text x="172.4" y="73.4">24</text>
<text x="172.4" y="73.4">1</text>
<text x="172.4" y="73.4">7</text>
<text x="63.2" y="97.1" transform="rotate(-90 63.2 97.1)">2</text>
<text x="60.7" y="107.3" transform="rotate(-90 60.7 107.3)">1</text>
<text x="65.8" y="107.3" transform="rotate(-90 65.8 107.3)">3</text>
</g>
<g font-size="1.4" fill="#006464">
<text x="45.5" y="41.4">CC1</text>
<text x="69.7" y="36.3">VBUS</text>
<text x="70.7" y="41.4">CC2</text>
<text x="166.1" y="41.4">3V3</text>
<text x="45.5" y="43.9">DP1</text>
<text x="45.5" y="46.5">DN1</text>
<text x="70.6" y="46.5">DN2</text>
<text x="70.7" y="43.9">DP2</text>
<text x="145.8" y="43.9">EN</text>
<text x="45.5" y="49">SBU1</text>
<text x="69.6" y="49">SBU2</text>
<text x="145.8" y="49">IO0</text>
<text x="145.8" y="51.5">IO1</text>
<text x="166.4" y="49">IO7</text>
<text x="166.4" y="51.5">IO8</text>
<text x="65.2" y="56.6">SHELL_GND</text>
<text x="70.6" y="54.1">GND</text>
<text x="145.8" y="59.2">IO4</text>
<text x="145.8" y="54.1">IO2</text>
<text x="145.8" y="56.6">IO3</text>
<text x="165.4" y="56.6">IO10</text>
<text x="165.4" y="59.2">IO18</text>
<text x="166.4" y="54.1">IO9</text>
<text x="145.8" y="61.7">IO5</text>
<text x="145.8" y="64.2">IO6</text>
<text x="165.4" y="61.7">IO19</text>
<text x="145.8" y="69.3">RXD0</text>
<text x="145.8" y="71.9">TXD0</text>
<text x="166.8" y="69.3">NC</text>
<text x="165.8" y="74.4">GND</text>
</g>
<g font-size="1.1" fill="#840000">
<text x="135.6" y="106.4">RGB</text>
<text x="159.7" y="106.4">RGB</text>
</g>
</svg>
